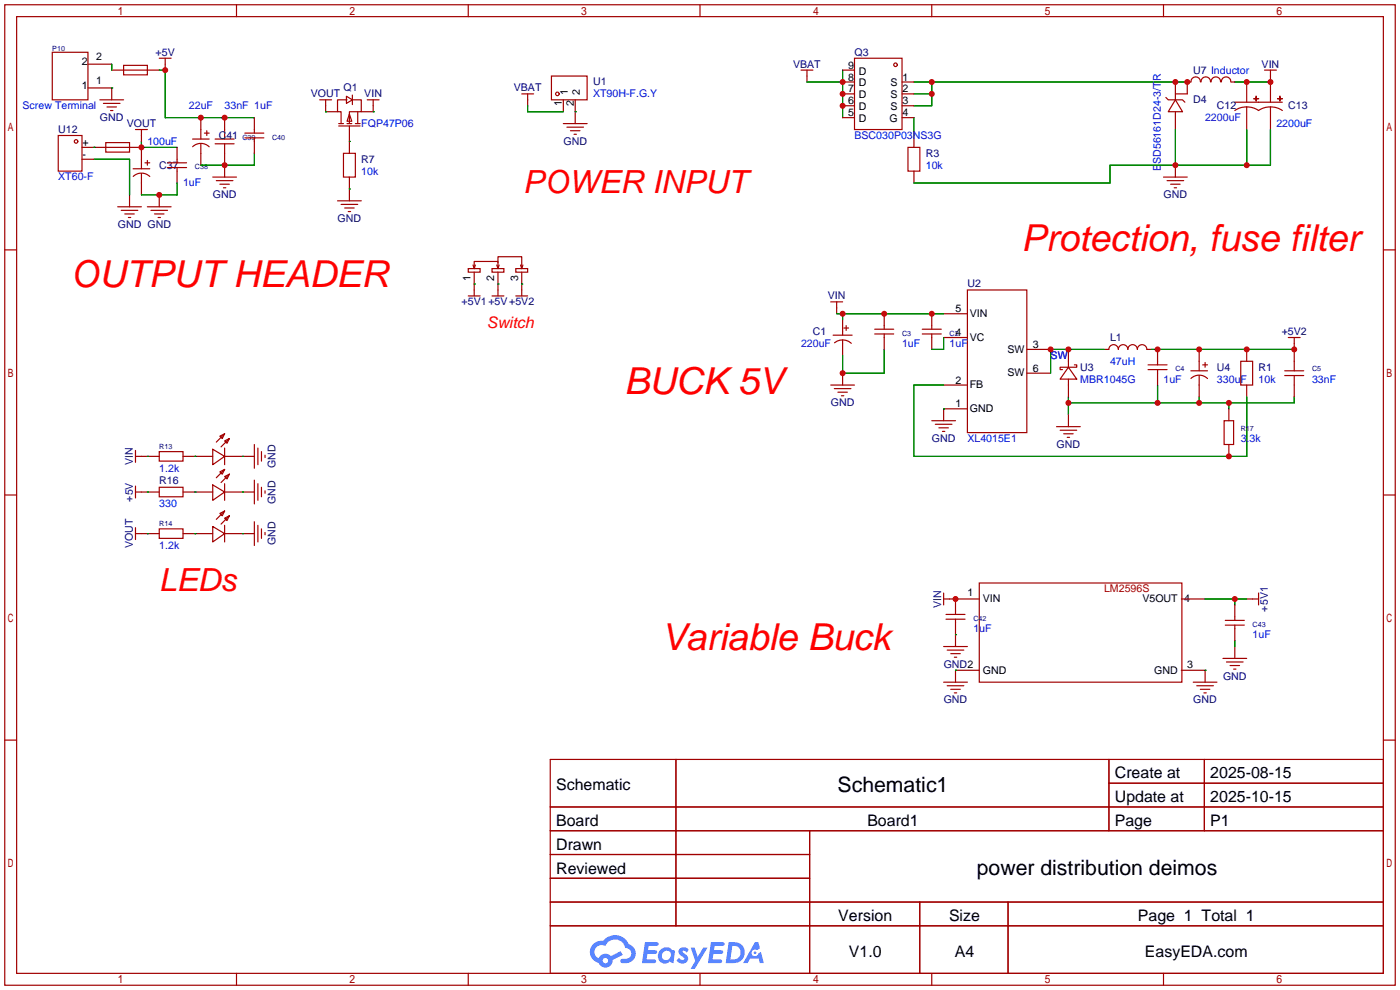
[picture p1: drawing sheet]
<svg xmlns="http://www.w3.org/2000/svg" width="299mm" height="212mm" viewBox="0 0 299 212" stroke-linecap="round" stroke-linejoin="round" font-family="sans-serif">
<g fill="none" stroke="#a10000" stroke-width=".25">
<path d="M1 1h297.2v209.6h-297.2zM3.6 3.6h292.1v204.4h-292.1zM50.5 1v2.6M100.1 1v2.6M149.6 1v2.6M199.1 1v2.6M248.7 1v2.6M1 53.4h2.6M295.7 53.4h2.5M1 105.8h2.6M295.7 105.8h2.5M1 158.2h2.6"/>
<path d="M295.7 158.2h2.5M117.6 162.3h178.1v45.7h-178.1zM117.6 172.5h178.1M117.6 177.5h178.1M144.5 162.3v35.6M173 177.5v30.5M237 162.3v15.2M237 167.4h58.7M257.4 162.3v15.2M117.6 182.6h55.4M117.6 192.8h178.1M117.6 187.7h55.4"/>
<path d="M117.6 197.9h178.1M196.6 192.8v15.2M215.4 192.8v15.2M50.5 208v2.6M100.1 208v2.6M149.6 208v2.6M199.1 208v2.6M248.7 208v2.6"/>
</g>
<g fill="#5487ff">
<path d="M145.3 202.7a1.3 1.3 0 0 1 1.9 .3l-.4 .6a.54 .54 0 0 0-.9-.2l.1 .2a1.34 1.34 0 0 1 .9 1.8 1.47 1.47 0 0 1-2.3-.1l.5-.6 .8 .5a.31 .31 0 0 0 .4-.3 .31 .31 0 0 0-.3-.4 1.12 1.12 0 0 1-.7-1.8z"/>
<path d="M147.6 202.5h.9l.6 2 1.2-2h.9l-2.7 4.6h-.9l1-1.7z"/>
<path d="M137.8 201.4h1.7a1.31 1.31 0 0 1 1.2 .2 .4 .4 0 0 1-.3 .5l-1.8 .1-.1 .9h1.6a.4 .4 0 0 1 .4 .4 .4 .4 0 0 1-.5 .4h-1.6l-.2 1.2h1.4a.46 .46 0 0 1 .5 0 .46 .46 0 0 1 .1 .5l-.4 .2h-2.6z"/>
<path d="M151.9 201.4h1.7a1.32 1.32 0 0 1 1.2 .2 .39 .39 0 0 1-.3 .5l-1.8 .1-.1 .9h1.6a.4 .4 0 0 1 .4 .4 .4 .4 0 0 1-.4 .4h-1.7l-.2 1.2h1.4a.46 .46 0 0 1 .5 0 .46 .46 0 0 1 .1 .5l-.4 .2h-2.6z"/>
<path d="M161.3 201.4h.8l.3 1.3-.6 .4a.75 .75 0 0 0-1.1 .3 .75 .75 0 0 0 .5 1 .75 .75 0 0 0 .9-.7l.5-.2 .6 2.3h-.8l-.3-.9h-1.8l-.5 .9h-1z"/>
<path d="M155.7 201.4l-.6 4.4h1.5a2.27 2.27 0 0 0 2.6-2.2 2.27 2.27 0 0 0-2.7-2.2zM156.5 202.1a1.5 1.5 0 0 1 1.8 1.6 1.5 1.5 0 0 1-1.9 1.4h-.3z"/>
<path d="M141.2 203a1.6 1.6 0 0 0-.3 2.3 1.6 1.6 0 0 0 2.3 .2l.7 .3 .3-2.4-.1-.3-.5-.1a1.58 1.58 0 0 0-2.4 0zM141.8 203.5a.98 .98 0 0 1 1.6 .4 .98 .98 0 0 1-1.1 1.3 .94 .94 0 0 1-.9-.7 .94 .94 0 0 1 .4-1z"/>
<path d="M126.8 201.8a2.37 2.37 0 0 0 1.1 4 1.54 1.54 0 0 0 1.8 1 1.54 1.54 0 0 0 1.2-1.6l2.2-1.1-.5-.8-2 1a1.57 1.57 0 0 0-2.7 .5 1.5 1.5 0 0 1-.7-2.1 1.5 1.5 0 0 1 2.2-.5 2.23 2.23 0 0 1 2.3-1.4 2.23 2.23 0 0 1 2 1.8 1.16 1.16 0 0 1 1.2 1.1 1.16 1.16 0 0 1-1.1 1.2h-.7a.47 .47 0 0 0-.5 .4 .47 .47 0 0 0 .4 .5 2.17 2.17 0 0 0 2.5-.9 2.17 2.17 0 0 0-.3-2.7l-.8-.4a3.2 3.2 0 0 0-5.5-.7l-1.1 .1zM128.8 205.3a.6 .6 0 0 1 1.2 0 .6 .6 0 0 1-1.2 0z"/>
<circle cx="161.4" cy="203.6" r=".28"/>
</g>
<g fill="none" stroke="#a10000" stroke-width=".25">
<path d="M11.2 11.2h7.6v10.1h-7.6zM18.8 18.8h5.1v2.5M18.8 13.7h5.1M23.9 15h10.1M26.4 14h5.1v2h-5.1zM34 12.4h2.6M35.3 12.4v2.6M117.9 16.3h7.6v5h-7.6zM171.2 15h2.5M172.5 15v2.5M180.1 15h2.5M180.1 17.5h2.5"/>
<path d="M182.6 12.4h10.2v15.3h-10.2zM192.8 17.5h2.5M251.2 17.5v3.8M254.5 17.5h-.8v2.6h-2.5M254.5 17.5a1.01 1.01 0 0 1 1-1.1 1.01 1.01 0 0 1 1.1 1.1M256.7 17.5a1.01 1.01 0 0 1 1-1.1 1.01 1.01 0 0 1 1 1.1M258.8 17.5a1.01 1.01 0 0 1 1.1-1.1 1.01 1.01 0 0 1 1 1.1M261 17.5a1.01 1.01 0 0 1 1-1.1 1.01 1.01 0 0 1 1.1 1.1M263.1 17.5h.8M266.4 17.5v4.3M270.3 15h2.5M271.5 15v6.8"/>
<path d="M12.4 29h5.1v7.6h-5.1zM17.5 31.5h12.7v4.6M17.5 34h2.6M21.3 21.3h5.1M22.1 22.1h3.6M22.6 30.5h5.1v2h-5.1zM22.9 22.9h2M23.6 23.6h.5M28.4 36.1h3.6M28.5 37.7a2.54 2.54 0 0 1 3.5 0M29 27.7h2.5M30.2 27.7v2.5"/>
<path d="M30.2 37.1v4.6M31 34.8h1M31.5 34.3v1M35.8 34.8h4.1M35.8 35.8h4.1M37.8 31.5v3.3M37.8 35.8v3.3M41.1 29.7h3.6M41.2 31.4a2.54 2.54 0 0 1 3.5 0M42.9 25.1v4.6M42.9 30.7v4.6M43.7 28.4h1"/>
<path d="M44.2 27.9v1.1M45.5 37.8h5M46 30.7h4M46 29.7h4M46.2 38.6h3.6M47 39.4h2M48 25.1v4.6M48 30.7v7.1M52.3 28.4h4.1M52.3 29.5h4.1M54.4 25.1v3.3M54.4 29.5v3.3"/>
<path d="M68.3 21.3h2.6M69.6 21.3v2.6h2.5M72.4 26.4h1M72.4 26.9h4.6M73.4 32.8h2.5v5h-2.5zM74 20.6l1.3 .7-1.3 .8zM74.2 21.3h-2.1v2.6h.8v2.5M74.2 26.4h1M74.7 24.4l.5 1.5h-1zM74.7 26.9v5.9M74.7 37.8v5.1M75.3 20.3v2.1"/>
<path d="M75.4 21.3h1.8v2.6h-2.5v2.5M75.9 26.4h1.1M76.5 23.9v2.5M78.5 21.3h2.5M79.8 21.3v2.6h-2.6M111.5 20.1h2.5M112.8 20.1v2.5M120.4 21.3v2.6M120.4 26.4h5.1M121.2 27.2h3.5M121.9 27.9h2.1M122.7 28.7h.5"/>
<path d="M122.9 21.3v5.1M180.1 20.1h2.5M180.1 22.6h2.5M180.1 25.1h2.5M192.8 20.1h2.5M192.8 22.6h2.5M192.8 25.1h2.5M194.1 31.5h2.5v5.1h-2.5zM195.3 29v2.5M195.3 36.6v2.5M248.7 37.8h5M249.2 20.8l.5 .5h3l.5 .5"/>
<path d="M249.4 38.6h3.6M250.2 39.4h2M251.2 21.3l1.5 2.6h-3zM251.2 23.9v3.8M251.2 35.3v2.5M263.9 21.8h10.2M266.4 22.9l1.1 .1 1.5 .6 .9-.5 1.6-.2M266.4 22.9l-1.5 .2-1 .5M266.4 22.9v4.8M268 21.1h1zM268.5 20.6v1zM271.5 22.9l1.1 .1 1.5 .6"/>
<path d="M271.5 22.9v4.8M273 21.1h1.1zM273.5 20.6l.1 1zM25.1 44.2h5.1M25.9 45h3.6M26.7 45.7h2M27.4 46.5h.5M27.7 41.7v2.5M31.5 44.2h5.1M32.3 45h3.5M33 45.7h2.1M33.8 46.5h.5"/>
<path d="M34 41.7v2.5M47.8 40.1h.5M72.1 42.9h5.1M72.9 43.7h3.6M73.7 44.4h2M74.4 45.2h.5M100.1 57.4h2.5v.8h-2.5zM101.1 56.6l.2 .8M101.3 57.4v-1.5h5.1v1.5M101.3 58.2v5M101.6 56.6l-.3 .8M105.2 57.4h2.5v.8h-2.5z"/>
<path d="M106.2 56.6l.2 .8M106.4 56.1v-1.2h5.1v2.5M106.4 58.2v5M106.7 56.6l-.3 .8M110.2 57.4h2.6v.8h-2.6zM111.3 56.6l.2 .8M111.5 58.2v5M111.8 56.6l-.3 .8M251 40.1h.5M100.1 63.2h2.5M105.2 63.2h2.5M110.2 63.2h2.6"/>
<path d="M177.5 64.5h2.6M178.1 71.6h4M178.4 73.3a2.74 2.74 0 0 1 3.5 .1M178.8 64.5v2.6M180.1 68.3v3.3M180.1 72.6v3.3M180.1 79.8v2.5M180.3 70.1h1.1M180.8 69.6v1M186.9 71.4h4.1M186.9 70.4h4.1M189 67.1v3.3"/>
<path d="M189 71.4v3.3M197.1 71.4h4.1M197.1 70.4h4.1M199.1 67.1v3.3M199.1 71.4v3.3M201.7 72.1h5.1M201.7 67.1h5.1M206.8 62h12.7v30.5h-12.7zM219.5 74.7h5M219.5 79.8h5M228.3 78.5l1.8 2.5h-3.5zM228.3 74.7v3.8"/>
<path d="M229.6 78h.5v.5h-3.5v.5h.5M236 74.7h1a1.02 1.02 0 0 1 1-1 1.02 1.02 0 0 1 1 1 1.02 1.02 0 0 1 1-1 1.02 1.02 0 0 1 1 1 1.02 1.02 0 0 1 1.1-1 1.02 1.02 0 0 1 1 1 1.02 1.02 0 0 1 1-1 1.02 1.02 0 0 1 1 1h1M245.4 79h4M245.4 78h4M247.4 74.7v3.3M247.4 79v3.3M254.5 79.2h3.6M256.3 74.7v4.5M257 78h1.1M257.6 77.5v1M265.2 77.2h2.5v5.1h-2.5zM266.4 74.7v2.5"/>
<path d="M274.6 79.2h4M275.3 72.1h2.6M276.6 72.1v7.1M29 97.5h5M29 96.3v2.5M34 96.5h5.1v2.1h-5.1zM39.1 97.5h6.4M45.5 96l2.5 1.5-2.5 1.8zM47 93.2l1-.5-.5 1zM48 94.2l1-.5-.5 1zM48 95.8v3.5M48 97.5h6.4"/>
<path d="M48 92.7l-1.8 1.8M49 93.7l-1.8 1.8M54.4 95v5.1M55.1 95.8v3.5M55.9 96.5v2.1M56.6 97.3v.5M177.5 82.3h5.1M178.3 83.1h3.6M179.1 83.8h2M179.8 84.6h.5M199.1 89.9h5.1M199.9 90.7h3.6"/>
<path d="M200.7 91.4h2M201.4 92.2h.5M201.7 82.3h5.1M206.8 87.4h-5.1v2.5M225.8 91.2h5.1M226.6 91.9h3.5M227.3 92.7h2.1M228.1 93.5h.5M228.3 81v3.8M228.3 88.6v2.6M254.5 80.9a2.54 2.54 0 0 1 3.6 0M256.3 80.3v4.5"/>
<path d="M261.6 89.9h2.1v5.1h-2.1zM262.6 87.4v2.5M262.6 95v2.5M266.4 82.3v2.5M274.6 80.3h4M276.6 80.3v4.5M29 105.2h5M29 114h5M29 103.9v2.5M29 112.8v2.5M34 113h5.1v2.1h-5.1zM34 104.1h5.1v2.1h-5.1z"/>
<path d="M39.1 105.2h6.4M39.1 114h6.4M45.5 103.6l2.5 1.6-2.5 1.7zM45.5 112.5l2.5 1.5-2.5 1.8zM47 100.8l1-.5-.5 1zM47 109.7l1-.5-.5 1zM48 101.9l1-.6-.5 1.1zM48 110.7l1-.5-.5 1.1zM48 103.4v3.5M48 112.3v3.5M48 105.2h6.4M48 100.3l-1.8 1.8"/>
<path d="M48 114h6.4M48 109.2l-1.8 1.8M49 101.3l-1.8 1.8M49 110.2l-1.8 1.8M54.4 102.6v5.1M54.4 111.5v5.1M55.1 103.4v3.5M55.1 112.3v3.5M55.9 104.1v2.1M55.9 113v2.1M56.6 104.9v.5M56.6 113.8v.5"/>
<path d="M201.7 126.7v2.6M201.7 128h7.6M201.7 138.2h5.1M202.2 132.3h4M202.2 131.3h4M202.4 138.9h3.6M203.2 139.7h2M204.2 128v3.3M204.2 132.3v5.9M209.3 124.6h43.3v21.2h-43.3zM252.5 128h5.1M261.9 133.6h4"/>
<path d="M261.9 132.6h4M263.9 129.3v3.3M263.9 133.6v3.3M263.9 138.2v2.5M266.4 128h2.6M269 126.7v2.6M201.7 145.8h5.1M202.4 146.6h3.6M203.2 147.3h2M204 148.1h.5M204 140.5h.5M209.3 143.3h-5.1v2.5"/>
<path d="M252.5 143.3h5.1v2.5M255 145.8h5.1M255.8 146.6h3.5M256.5 147.3h2.1M257.3 148.1h.5M261.4 140.7h5M262.1 141.5h3.6M262.9 142.2h2M263.7 143h.5"/>
<circle cx="191.4" cy="13.8" r=".38"/>
<circle cx="16.3" cy="30.2" r=".38"/>
<circle cx="119.1" cy="20.1" r=".38"/>
</g>
<g fill="none" stroke="#008700" stroke-width=".25">
<path d="M23.9 18.8h.1M23.9 13.7v1.3M34 15h1.3v10.1h19.1M172.5 17.5h7.6M180.1 15v10.1M195.3 17.5h58.4M199.1 17.5v5.1h-3.8M263.9 17.5h7.6M20.1 31.5h.1M20.1 34h7.6v7.7M30.2 30.2v1.3h7.6M37.8 39.1v2.6h-7.6"/>
<path d="M54.4 32.8v2.5h-11.5M69.6 23.9h.1M74.7 30.2h.1M79.8 23.9h.1M112.8 22.6v1.3h7.6M122.9 23.9h.1M195.3 25.1v3.9M195.3 20.1h3.8M251.2 27.7v7.6M266.4 27.7v7.6M271.5 27.7v7.6h-34.3v3.8h-41.9M74.7 40.4h.1"/>
<path d="M101.3 60.7h.1M106.4 60.7h.1M111.5 60.7h.1M178.8 67.1h22.9M180.1 67.1v1.2M189 74.7v5.1h-8.9v-3.9M201.7 72.1v2.6h-2.6M236 74.7h-11.5v5.1M246.1 74.7h30.5M31.5 97.5h.1M41.7 97.5h.1M51.8 97.5h.1"/>
<path d="M201.7 87.4h.1M201.7 82.3h-6.4v15.2h71.1v-12.7M228.3 84.8v3.8M247.4 82.3v3.8M256.3 84.8v1.3M262.6 86.1v1.3M276.6 84.8v1.3h-48.3M31.5 114h.1M31.5 105.2h.1M41.7 114h.1M41.7 105.2h.1M51.8 105.2h.1"/>
<path d="M51.8 114h.1M204.2 128h.1M204.2 135.6h.1M257.6 128h8.8M263.9 128v1.3M263.9 136.9v1.3M204.2 143.3h.1M257.6 143.3h.1"/>
</g>
<g fill="#c00">
<circle cx="180.1" cy="79.8" r=".63"/>
<circle cx="199.1" cy="67.1" r=".63"/>
<circle cx="189" cy="67.1" r=".63"/>
<circle cx="180.1" cy="67.1" r=".63"/>
<circle cx="228.3" cy="86.1" r=".63"/>
<circle cx="247.4" cy="86.1" r=".63"/>
<circle cx="256.3" cy="86.1" r=".63"/>
<circle cx="262.6" cy="86.1" r=".63"/>
<circle cx="224.5" cy="74.7" r=".63"/>
<circle cx="228.3" cy="74.7" r=".63"/>
<circle cx="247.4" cy="74.7" r=".63"/>
<circle cx="256.3" cy="74.7" r=".63"/>
<circle cx="266.4" cy="74.7" r=".63"/>
<circle cx="276.6" cy="74.7" r=".63"/>
<circle cx="262.6" cy="97.5" r=".63"/>
<circle cx="180.1" cy="17.5" r=".63"/>
<circle cx="180.1" cy="20.1" r=".63"/>
<circle cx="180.1" cy="22.6" r=".63"/>
<circle cx="271.5" cy="17.5" r=".63"/>
<circle cx="266.4" cy="17.5" r=".63"/>
<circle cx="253.7" cy="17.5" r=".63"/>
<circle cx="251.2" cy="17.5" r=".63"/>
<circle cx="199.1" cy="17.5" r=".63"/>
<circle cx="199.1" cy="20.1" r=".63"/>
<circle cx="30.2" cy="31.5" r=".63"/>
<circle cx="34" cy="41.7" r=".63"/>
<circle cx="48" cy="35.3" r=".63"/>
<circle cx="35.3" cy="15" r=".63"/>
<circle cx="42.9" cy="25.1" r=".63"/>
<circle cx="48" cy="25.1" r=".63"/>
<circle cx="204.2" cy="128" r=".63"/>
<circle cx="263.9" cy="128" r=".63"/>
<circle cx="251.2" cy="35.3" r=".63"/>
<circle cx="266.4" cy="35.3" r=".63"/>
</g>
<g font-size="7.9" fill="#f00">
<text x="218.2" y="53.7">Protection, fuse filter</text>
<text x="15" y="61.3">OUTPUT HEADER</text>
<text x="133.4" y="84.2">BUCK 5V</text>
<text x="141.3" y="138.8">Variable Buck</text>
</g>
<g font-size="6.8" fill="#f00">
<text x="111.8" y="41.3">POWER INPUT</text>
<text x="33.9" y="126.4">LEDs</text>
</g>
<g font-size="4.5">
<text x="179" y="169.2">Schematic1</text>
<text x="208.8" y="187">power distribution deimos</text>
</g>
<text font-size="3.4" fill="#f00" x="104" y="70.1">Switch</text>
<g font-size="3.4">
<text x="238.3" y="166.4">Create at</text>
<text x="258.7" y="166.4">2025-08-15</text>
<text x="118.9" y="168.9">Schematic</text>
<text x="238.3" y="171.4">Update at</text>
<text x="258.7" y="171.4">2025-10-15</text>
<text x="118.9" y="176.5">Board</text>
<text x="185.4" y="176.5">Board1</text>
<text x="238.3" y="176.5">Page</text>
<text x="258.7" y="176.5">P1</text>
<text x="118.9" y="181.6">Drawn</text>
<text x="118.9" y="186.7">Reviewed</text>
<text x="179.2" y="196.8">Version</text>
<text x="202.8" y="196.8">Size</text>
<text x="243.2" y="196.8">Page 1 Total 1</text>
<text x="181.4" y="204.5">V1.0</text>
<text x="204.1" y="204.5">A4</text>
<text x="244.7" y="204.5">EasyEDA.com</text>
</g>
<g font-size="2.3" fill="#000080">
<text x="33.3" y="11.9">+5V</text>
<text x="182.6" y="11.9">Q3</text>
<text x="169.5" y="14.4">VBAT</text>
<text x="255" y="15.7">U7 Inductor</text>
<text x="269.6" y="14.4">VIN</text>
<text x="66.4" y="20.8">VOUT</text>
<text x="73.4" y="19.5">Q1</text>
<text x="77.9" y="20.8">VIN</text>
<text x="109.8" y="19.5">VBAT</text>
<text x="126.7" y="18.3">U1</text>
<text x="255" y="22.1">D4</text>
<text x="260.1" y="23.3">C12</text>
<text x="275.3" y="23.3">C13</text>
<text x="12.4" y="28.4">U12</text>
<text x="21.4" y="25.9">GND</text>
<text x="27.1" y="27.1">VOUT</text>
<text x="46.7" y="29.7">C41</text>
<text x="77.2" y="34.8">R7</text>
<text x="120.4" y="31">GND</text>
<text x="197.9" y="33.5">R3</text>
<text x="34" y="36">C37</text>
<text x="45.5" y="42.4">GND</text>
<text x="72.2" y="47.5">GND</text>
<text x="248.7" y="42.4">GND</text>
<text x="25.2" y="48.7">GND GND</text>
<text x="98.7" y="65.2">+5V1+5V+5V2</text>
<text x="176.9" y="64">VIN</text>
<text x="206.8" y="61.4">U2</text>
<text x="173.7" y="71.6">C1</text>
<text x="273.9" y="71.6">+5V2</text>
<text x="237.2" y="72.9">L1</text>
<text x="230.9" y="79.2">U3</text>
<text x="260.1" y="79.2">U4</text>
<text x="269" y="79.2">R1</text>
<text x="177.6" y="86.8">GND</text>
<text x="199.2" y="94.5">GND</text>
<text x="225.8" y="95.7">GND</text>
<text x="28.4" y="99.4" transform="rotate(-90 28.4 99.4)">VIN</text>
<text x="58.9" y="100.1" transform="rotate(-90 58.9 100.1)">GND</text>
<text x="28.4" y="107.2" transform="rotate(-90 28.4 107.2)">+5V</text>
<text x="34" y="103.3">R16</text>
<text x="58.9" y="107.7" transform="rotate(-90 58.9 107.7)">GND</text>
<text x="28.4" y="117.2" transform="rotate(-90 28.4 117.2)">VOUT</text>
<text x="58.9" y="116.6" transform="rotate(-90 58.9 116.6)">GND</text>
<text x="201.1" y="129.9" transform="rotate(-90 201.1 129.9)">VIN</text>
<text x="271" y="130.7" transform="rotate(-90 271 130.7)">+5V1</text>
<text x="201.7" y="142.7">GND2</text>
<text x="261.4" y="145.3">GND</text>
<text x="201.7" y="150.3">GND</text>
<text x="255" y="150.3">GND</text>
</g>
<g font-size="2.3">
<text x="17.5" y="13.9">2</text>
<text x="20.6" y="18">1</text>
<text x="20.6" y="12.9">2</text>
<text x="181.2" y="17.2">8</text>
<text x="181.2" y="14.7">9</text>
<text x="183.6" y="15.9">D</text>
<text x="192.9" y="17.2">1</text>
<text x="17.5" y="19">1</text>
<text x="120.1" y="22.7" transform="rotate(-90 120.1 22.7)">1</text>
<text x="121.4" y="20.4" transform="rotate(-90 121.4 20.4)">1</text>
<text x="122.6" y="22.7" transform="rotate(-90 122.6 22.7)">2</text>
<text x="123.9" y="20.4" transform="rotate(-90 123.9 20.4)">2</text>
<text x="181.2" y="22.3">6</text>
<text x="181.2" y="19.8">7</text>
<text x="183.6" y="23.6">D</text>
<text x="183.6" y="21">D</text>
<text x="183.6" y="18.5">D</text>
<text x="190.3" y="18.5">S</text>
<text x="190.3" y="21">S</text>
<text x="190.3" y="23.6">S</text>
<text x="192.9" y="19.8">2</text>
<text x="192.9" y="22.3">3</text>
<text x="181.2" y="24.8">5</text>
<text x="183.6" y="26.1">D</text>
<text x="190.1" y="26.1">G</text>
<text x="192.9" y="24.8">4</text>
<text x="17.7" y="33.7">-</text>
<text x="17.7" y="31.2">+</text>
<text x="100.5" y="60" transform="rotate(-90 100.5 60)">1</text>
<text x="105.6" y="60" transform="rotate(-90 105.6 60)">2</text>
<text x="110.7" y="60" transform="rotate(-90 110.7 60)">3</text>
<text x="204.2" y="71.8">4</text>
<text x="204.2" y="66.7">5</text>
<text x="207.3" y="67.8">VIN</text>
<text x="207.3" y="72.8">VC</text>
<text x="215.3" y="75.4">SW</text>
<text x="220.7" y="74.4">3</text>
<text x="204.2" y="82">2</text>
<text x="207.3" y="83">FB</text>
<text x="215.3" y="80.5">SW</text>
<text x="220.7" y="79.4">6</text>
<text x="204.2" y="87.1">1</text>
<text x="207.3" y="88.1">GND</text>
<text x="206.8" y="127.5">1</text>
<text x="210.1" y="128.7">VIN</text>
<text x="244.2" y="128.7">V5OUT</text>
<text x="253.1" y="128.7">4</text>
<text x="210.1" y="144">GND</text>
<text x="246.7" y="144">GND</text>
<text x="253.7" y="142.7">3</text>
</g>
<g font-size="2.3" fill="#00f">
<text x="4.8" y="23.3">Screw Terminal</text>
<text x="40.4" y="23.3">22uF</text>
<text x="48" y="23.3">33nF 1uF</text>
<text x="126.7" y="20.8">XT90H-F.G.Y</text>
<text x="77.2" y="27.1">FQP47P06</text>
<text x="182.6" y="29.7">BSC030P03NS3G</text>
<text x="257.6" y="25.9">2200uF</text>
<text x="272.8" y="27.1">2200uF</text>
<text x="31.5" y="31">100uF</text>
<text x="12.4" y="38.6">XT60-F</text>
<text x="39.1" y="39.8">1uF</text>
<text x="77.2" y="37.3">10k</text>
<text x="197.9" y="36">10k</text>
<text x="248.1" y="36.6" transform="rotate(-90 248.1 36.6)">ESD56161D24-3/TR</text>
<text x="171.2" y="74.1">220uF</text>
<text x="192.8" y="74.1">1uF</text>
<text x="202.9" y="74.1">1uF</text>
<text x="224.5" y="76.7">SW</text>
<text x="237.2" y="77.9">47uH</text>
<text x="230.9" y="81.8">MBR1045G</text>
<text x="248.7" y="81.8">1uF</text>
<text x="260.1" y="81.8">330uF</text>
<text x="269" y="81.8">10k</text>
<text x="280.4" y="81.8">33nF</text>
<text x="206.8" y="94.5">XL4015E1</text>
<text x="265.2" y="94.5">3.3k</text>
<text x="34" y="100.8">1.2k</text>
<text x="34" y="108.4">330</text>
<text x="34" y="117.3">1.2k</text>
<text x="208" y="135.1">1uF</text>
<text x="267.7" y="136.4">1uF</text>
</g>
<text font-size="2.3" fill="#a00000" x="236" y="126.5">LM2596S</text>
<g font-size="1.5" fill="#000080">
<text x="11.2" y="10.8">P10</text>
<text x="51.8" y="29.9">C39</text>
<text x="58.2" y="29.9">C40</text>
<text x="41.7" y="36.2">C38</text>
<text x="192.8" y="71.8">C3</text>
<text x="202.9" y="71.8">C2</text>
<text x="251.2" y="79.4">C4</text>
<text x="280.4" y="79.4">C5</text>
<text x="34" y="95.9">R13</text>
<text x="265.2" y="92.1">R17</text>
<text x="34" y="112.4">R14</text>
<text x="208" y="132.7">C42</text>
<text x="267.7" y="134">C43</text>
</g>
</svg>
